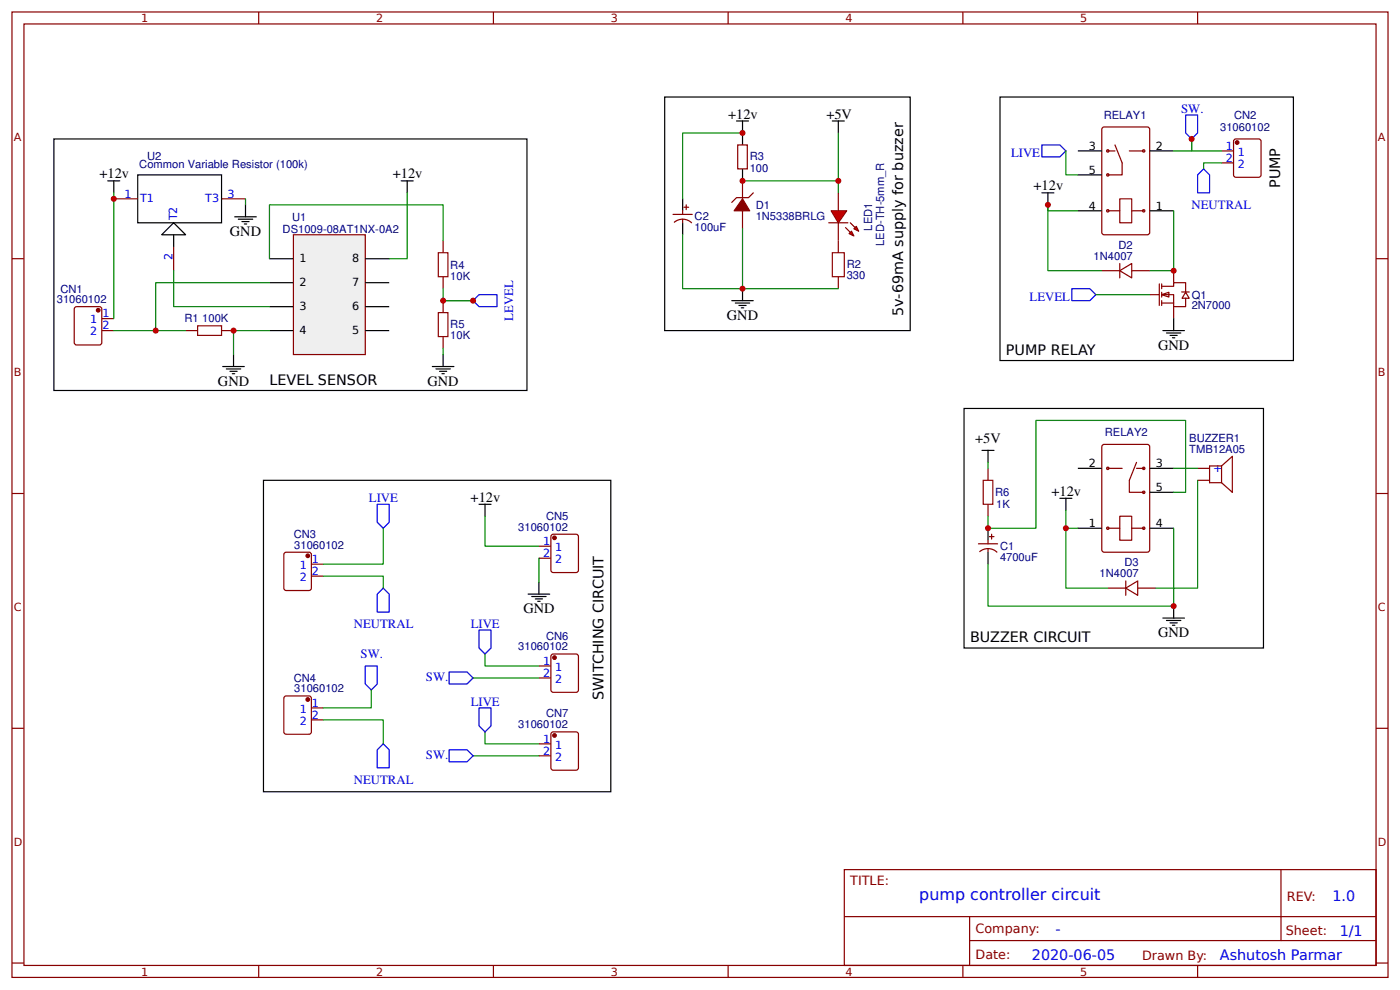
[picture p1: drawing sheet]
<svg xmlns="http://www.w3.org/2000/svg" width="309mm" height="219mm" viewBox="0 0 309 219" stroke-linecap="round" stroke-linejoin="round" font-family="sans-serif">
<g fill="none" stroke="#800" stroke-width=".26">
<path d="M2.6 2.6h304.1v213.3h-304.1zM5.3 5.3h298.7v208h-298.7zM57.1 2.6v2.7M109 2.6v2.7M160.9 2.6v2.7M212.7 2.6v2.7M264.6 2.6v2.7M164 40v3.9M2.6 57.1h2.7M164 46.6v3.9M166.4 42.6l-1 1.1h-2.7l-1 1M304 57.1h2.7"/>
<path d="M16.5 68l.4-.3h5.1l.4 .3 .1 7.7-.3 .4-5.3 .1-.4-.3zM22.5 70.4h2.6M22.5 73h2.6M2.6 109h2.7M218.3 119.3v.8M218.5 118.5h1.1M219.1 118v1.1M304 109h2.7M216.2 120.1h4.2M216.4 121.9a2.85 2.85 0 0 1 3.9 .1M218.3 121.2v.8M2.6 160.9h2.7"/>
<path d="M304 160.9h2.7M186.5 192.1h117.5v21.2h-117.5zM283 192.1v15.7M2.6 212.7h2.7M57.1 213.3v2.6M109 213.3v2.6M160.9 213.3v2.6M186.6 202.5h117.3M212.7 213.3v2.6M214.2 207.8h89.7M214.2 202.5v10.6M264.6 213.3v2.6"/>
<path d="M304 212.7h2.7"/>
</g>
<g fill="#800" stroke="#800" stroke-width=".26">
<path d="M164 43.9l1.6 2.7h-3.4z"/>
<circle cx="21.7" cy="68.5" r=".4"/>
</g>
<path d="M218.3 116.7v2.6M218.3 122v2.6" fill="none" stroke="#000" stroke-width=".26"/>
<path d="M64.8 51.9h15.9v26.4h-15.9z" fill="#efefef" stroke="#800" stroke-width=".26"/>
<g fill="none" stroke="#000" stroke-width=".26">
<path d="M11.9 30.7h104.5v55.6h-104.5zM23.8 40h2.7M25.1 40v2.6M30.4 38.6h18.5v10.6h-18.5zM88.6 40h2.7M90 40v2.6M146.8 21.4h54.3v51.6h-54.3zM162.7 26.7h2.7M164 26.7v5.3M164 37.3v2.7M183.9 26.7h2.6M185.2 26.7v2.7"/>
<path d="M238.1 33.3h5.3M238.1 38.6h5.3M254 33.3h5.3M35.7 51.9l2.7-2.7 2.6 2.7zM38.4 51.9v2.6M51.9 47.9h4.7M52.7 48.4h3.1M53.4 48.9h1.6M54 49.5h.5M54.2 45.2v2.7M59.5 57.1h5.3M80.7 57.1h5.3"/>
<path d="M150.8 43.9v2.7M150.8 49.2v2.7M230.2 42.6h2.6M231.5 42.6v2.6M238.1 46.6h5.3M254 46.6h5.3M51.6 78.3v2.7M59.5 62.4h5.3M59.5 67.7h5.3M59.5 73h5.3M80.7 62.4h5.3M80.7 67.7h5.3"/>
<path d="M80.7 73h5.3M97.9 78.3v2.7M161.7 66.4h4.7M162.5 66.9h3.1M163.2 67.5h1.6M163.8 68h.5M164 63.8v2.6M49.2 81h4.8M50 81.5h3.2M50.8 82h1.6M51.3 82.5h.6M95.5 81h4.8"/>
<path d="M96.3 81.5h3.2M97.1 82h1.6M97.6 82.5h.6"/>
</g>
<g fill="none" stroke="#800" stroke-width=".26">
<path d="M163 32h2.1v5.3h-2.1zM243.5 28.3l.4-.3h9.6l.4 .3 .1 23-.3 .5-9.8 .1-.4-.3zM244.5 38.4h.4v.4h-.4zM244.5 33.2h.4v.3h-.4zM244.7 33.3h1.6M246.3 32l1.6 4v2.6h-3.2M249.5 33.3h3.2M252.5 33.2h.4v.3h-.4zM269.9 33.3h2.6M269.9 36h2.6M272.6 31l.4-.3h5.1l.4 .3 .1 7.6-.3 .5-5.3 .1-.4-.3zM25.1 43.9h5.3"/>
<path d="M38.4 54.5v5.3M48.9 43.9h5.3M97.9 53.2v2.6M148.7 47.4h4.2M148.9 49.1a2.85 2.85 0 0 1 3.9 .2M150.8 46.6v.8M150.8 48.4v.8M151.1 45.8h1M151.6 45.2v1.1M185.2 53.2v2.6M244.5 46.4h.4v.3h-.4zM244.7 46.6h2.7"/>
<path d="M247.4 43.9h2.6v5.3h-2.6zM250 46.6h2.7M252.5 46.4h.4v.3h-.4zM41 73h2.7M48.9 73h2.7M97.9 61.1v2.7M97.9 66.4v2.7M97.9 74.3v2.7M185.2 61.1v2.7M264.6 103.5h2.6M264.6 106.1h2.6M269.9 102.9l2.4-2.1v7.9l-2.4-2.1"/>
<path d="M269.9 102.9v3.7M269.9 102.9h-2.7v3.7h2.7M62.8 122.2l.4-.2h5.1l.4 .2 .1 7.7-.3 .5h-5.3l-.4-.2zM68.8 124.6h2.6M68.8 127.3h2.6"/>
</g>
<path d="M96.8 55.8h2.2v5.3h-2.2zM183.9 55.8h2.6v5.3h-2.6zM43.7 72h5.2v2.1h-5.2zM96.8 69.1h2.2v5.2h-2.2z" fill="none" stroke="#a00000" stroke-width=".26"/>
<g fill="none" stroke="#080" stroke-width=".26">
<path d="M164 40h21.2v2.6M185.2 29.4v10.6M235.5 33.3v5.3h2.6M263.3 30.7v2.6h6.6M269.9 36h-4v1.3M25.1 42.6v27.8M38.4 59.8v7.9h21.1M54.2 43.9v1.3M90 42.6v14.5h-4M97.9 53.2v-8h-38.4v11.9M164 50.5v13.3h21.2M238.1 46.6h-6.6v-1.4v14.6h11.9"/>
<path d="M259.3 46.6v13.2h-5.3M25.1 73h15.9M59.5 73h-7.9v5.3M59.5 62.4h-25.1v10.6M97.9 63.8v2.6h6.6h-6.6M97.9 77v1.3"/>
</g>
<path d="M230.2 32h4l1.3 1.3-1.3 1.4h-4zM265.9 37.3l1.3 1.3v4h-2.6v-4zM105.8 65.1h4v2.6h-4l-1.3-1.3z" fill="none" stroke="#00f" stroke-width=".26"/>
<g fill="#800" stroke="#800" stroke-width=".26">
<circle cx="273.3" cy="31.5" r=".4"/>
<circle cx="68" cy="122.8" r=".4"/>
</g>
<path d="M256.6 65.1l1.6-.5v1z" fill="#fefefe" stroke="#800" stroke-width=".26"/>
<g fill="none" stroke="#800" stroke-width=".26">
<path d="M259.3 59.8v2.6M254 65.1h2.1M256.1 62.7v4.8M256.6 63.2h2.7v-.8h2.6v2.2M256.6 65.1h2.7v2.6h2.6v-1.8M256.6 66.9h2.7M256.6 62.7v1.1M256.6 64.6v1M256.6 66.4v1.1M259.3 67.7v2.7M261.1 64.5h1.6M261.9 64.6l.8 1.3h-1.6z"/>
<path d="M243.5 98.4l.4-.2h9.6l.4 .2 .1 23-.3 .5-9.8 .1-.4-.3zM121.8 118.3l.4-.3h5.1l.4 .3 .1 7.6-.3 .5-5.3 .1-.4-.3zM218.3 103.5v2.6M218.3 111.4v2.6M244.5 116.5h.4v.4h-.4zM244.5 103.3h.4v.3h-.4zM244.7 116.7h2.7M244.7 103.5h3.2M247.4 114h2.6v5.3h-2.6zM250 116.7h2.7M251.1 102.1l-1.6 4v2.6h3.2M251.1 103.5h1.6"/>
<path d="M252.5 116.5h.4v.4h-.4zM252.5 108.6h.4v.3h-.4zM252.5 103.3h.4v.3h-.4zM119.1 120.6h2.6M119.1 123.3h2.6M62.8 154l.4-.3h5.1l.4 .3 .1 7.7-.3 .4-5.3 .1-.4-.3zM68.8 156.4h2.6M68.8 159h2.6M119.1 147.1h2.6M119.1 149.8h2.6M121.8 144.7l.4-.2h5.1l.4 .2 .1 7.7-.3 .5h-5.3l-.4-.2zM119.1 164.3h2.6"/>
<path d="M119.1 167h2.6M121.8 161.9l.4-.2h5.1l.4 .2 .1 7.7-.3 .5h-5.3l-.4-.2z"/>
</g>
<g fill="none" stroke="#000" stroke-width=".26">
<path d="M220.9 21.4h64.9v58.2h-64.9zM256.9 73h4.8M257.7 73.6h3.2M258.5 74.1h1.6M259 74.6h.6M259.3 70.4v2.6M213 90.2h66.1v52.9h-66.1zM217 99.5h2.6M218.3 99.5v2.6M58.2 106.1h76.7v68.8h-76.7zM105.8 111.4h2.7M107.2 111.4v2.6"/>
<path d="M234.2 110.1h2.6M235.5 110.1v2.6M238.1 116.7h5.3M238.1 103.5h5.3M254 116.7h5.3M254 103.5h5.3M254 108.7h5.3M116.7 131.2h4.7M117.5 131.8h3.1M118.3 132.3h1.6M118.8 132.8h.5M119.1 128.6v2.6"/>
<path d="M256.9 136.5h4.8M257.7 137.1h3.2M258.5 137.6h1.6M259 138.1h.6M259.3 133.9v2.6"/>
</g>
<path d="M261.9 25.4h2.7v4l-1.3 1.3-1.4-1.3zM236.8 63.8h4l1.3 1.3-1.3 1.3h-4zM83.3 111.4h2.7v4l-1.3 1.3-1.4-1.3zM83.3 131.2l1.4-1.3 1.3 1.3v4h-2.7zM105.8 139.2h2.7v3.9l-1.3 1.4-1.4-1.4zM80.7 147.1h2.6v4l-1.3 1.3-1.3-1.3zM99.2 148.4h4l1.3 1.4-1.3 1.3h-4zM105.8 156.4h2.7v3.9l-1.3 1.4-1.4-1.4zM84.7 164.3l1.3 1.3v4h-2.7v-4zM99.2 165.6h4l1.3 1.4-1.3 1.3h-4z" fill="none" stroke="#00f" stroke-width=".26"/>
<g fill="none" stroke="#080" stroke-width=".26">
<path d="M164 29.4h-13.2v14.5M263.3 30.7v2.6h-4M150.8 51.9v11.9h13.2M242.1 65.1h11.9M84.7 116.7v7.9h-13.3M107.2 114v6.6h11.9M218.3 102.1v1.4M235.5 112.7v17.2h9.2M235.5 116.7h2.6M259.3 116.7v13.2h-4M259.3 108.7h2.6v-15.8h-33v23.8h-10.6v-2.7M259.3 103.5h5.3"/>
<path d="M264.6 106.1v23.8h-5.3v4h-41v-9.3M71.4 127.3h13.3v2.6M119.1 123.3v5.3M71.4 159h13.3v5.3M82 152.4v4h-10.6M104.5 149.8h14.6M107.2 144.5v2.6h11.9M104.5 167h14.6M107.2 161.7v2.6h11.9"/>
</g>
<path d="M217.2 106.1h2.1v5.3h-2.1z" fill="none" stroke="#a00000" stroke-width=".26"/>
<g fill="#800" stroke="#800" stroke-width=".26">
<circle cx="68" cy="154.5" r=".4"/>
<circle cx="122.5" cy="118.8" r=".4"/>
<circle cx="122.5" cy="145.3" r=".4"/>
<circle cx="122.5" cy="162.5" r=".4"/>
</g>
<path d="M183.6 46.6h3.5l-1.9 2.6z" fill="#f00" stroke="#800" stroke-width=".26"/>
<path d="M183.1 49.2h4.2" fill="none" stroke="#800" stroke-width=".26"/>
<g fill="#800" stroke="#800" stroke-width=".26">
<path d="M187.9 49.2l1 1.1z"/>
<path d="M186.8 50.3l1.1 1z"/>
</g>
<g fill="#f00" stroke="#800" stroke-width=".26">
<path d="M188.6 50.5l.6-.5 .5 1.1z"/>
<path d="M187.6 51.6l.5-.5 .5 1z"/>
</g>
<path d="M185.2 42.6v4M185.2 49.2v4M243.4 59.8h4M247.4 59.8l2.6-1.6v3.2zM247.4 58.2v3.2M250 59.8h4M244.7 129.9h4M248.7 129.9l2.7-1.6v3.2zM248.7 128.3v3.2M251.4 129.9h3.9" fill="none" stroke="#800" stroke-width=".26"/>
<g fill="#c00">
<circle cx="263.3" cy="30.7" r=".66"/>
<circle cx="164" cy="29.4" r=".66"/>
<circle cx="259.3" cy="59.8" r=".66"/>
<circle cx="97.9" cy="66.4" r=".66"/>
<circle cx="25.1" cy="43.9" r=".66"/>
<circle cx="51.6" cy="73" r=".66"/>
<circle cx="164" cy="40" r=".66"/>
<circle cx="164" cy="63.8" r=".66"/>
<circle cx="185.2" cy="40" r=".66"/>
<circle cx="34.4" cy="73" r=".66"/>
<circle cx="104.5" cy="66.4" r=".66"/>
<circle cx="231.5" cy="45.2" r=".66"/>
<circle cx="218.3" cy="116.7" r=".66"/>
<circle cx="259.3" cy="133.9" r=".66"/>
<circle cx="235.5" cy="116.7" r=".66"/>
</g>
<text font-size="3.5" fill="#00f" x="203.1" y="198.9">pump controller circuit</text>
<g font-size="3.2">
<text x="160.9" y="26.2">+12v</text>
<text x="182.6" y="26.2">+5V</text>
<text x="22" y="39.4">+12v</text>
<text x="86.8" y="39.4">+12v</text>
<text x="282.8" y="41.6" transform="rotate(-90 282.8 41.6)">PUMP</text>
<text x="228.3" y="42.1">+12v</text>
<text x="50.8" y="52.1">GND</text>
<text x="160.6" y="70.6">GND</text>
<text x="199.6" y="69.8" transform="rotate(-90 199.6 69.8)">5v-69mA supply for buzzer</text>
<text x="255.9" y="77.3">GND</text>
<text x="222.2" y="78.3">PUMP RELAY</text>
<text x="48.2" y="85.2">GND</text>
<text x="59.5" y="84.9">LEVEL SENSOR</text>
<text x="94.5" y="85.2">GND</text>
<text x="215.4" y="97.9">+5V</text>
<text x="104" y="110.9">+12v</text>
<text x="232.3" y="109.5">+12v</text>
<text x="115.6" y="135.5">GND</text>
<text x="214.3" y="141.8">BUZZER CIRCUIT</text>
<text x="255.9" y="140.8">GND</text>
<text x="133.3" y="154.6" transform="rotate(-90 133.3 154.6)">SWITCHING CIRCUIT</text>
</g>
<g font-size="3.2" fill="#00f">
<text x="294.4" y="199">1.0</text>
<text x="233.2" y="206.2">-</text>
<text x="296" y="206.8">1/1</text>
<text x="228" y="212.1">2020-06-05</text>
<text x="269.5" y="212">Ashutosh Parmar</text>
</g>
<g font-size="2.8" fill="#00f">
<text x="261" y="25">SW.</text>
<text x="223.4" y="34.7">LIVE</text>
<text x="263.3" y="46.2">NEUTRAL</text>
<text x="113.4" y="70.9" transform="rotate(-90 113.4 70.9)">LEVEL</text>
<text x="227.5" y="66.4">LEVEL</text>
<text x="81.5" y="111">LIVE</text>
<text x="78.2" y="138.8">NEUTRAL</text>
<text x="104" y="138.8">LIVE</text>
<text x="79.7" y="145.4">SW.</text>
<text x="94.1" y="150.4">SW.</text>
<text x="104" y="156">LIVE</text>
<text x="94.1" y="167.6">SW.</text>
<text x="78.2" y="173.2">NEUTRAL</text>
</g>
<g font-size="2.8" fill="#800">
<text x="187.9" y="195.5">TITLE:</text>
<text x="284.3" y="199">REV:</text>
<text x="215.5" y="206.2">Company:</text>
<text x="284.1" y="206.6">Sheet:</text>
<text x="215.5" y="211.9">Date:</text>
<text x="252.3" y="212">Drawn By:</text>
</g>
<g font-size="2.5" fill="#800">
<text x="31.2" y="4.9">1</text>
<text x="83.1" y="4.9">2</text>
<text x="134.9" y="4.9">3</text>
<text x="186.8" y="4.9">4</text>
<text x="238.7" y="4.9">5</text>
<text x="3" y="31.2">A</text>
<text x="304.4" y="31.2">A</text>
<text x="3" y="83.1">B</text>
<text x="304.4" y="83.1">B</text>
<text x="3" y="134.9">C</text>
<text x="304.4" y="134.9">C</text>
<text x="3" y="186.8">D</text>
<text x="304.4" y="186.8">D</text>
<text x="31.2" y="215.5">1</text>
<text x="83.1" y="215.5">2</text>
<text x="134.9" y="215.5">3</text>
<text x="186.8" y="215.5">4</text>
<text x="238.7" y="215.5">5</text>
</g>
<g font-size="2.5" fill="#000080">
<text x="243.8" y="26.2">RELAY1</text>
<text x="269.6" y="28.9">31060102</text>
<text x="272.7" y="26.3">CN2</text>
<text x="32.5" y="35.3">U2</text>
<text x="165.6" y="35.4">R3</text>
<text x="30.8" y="37.2">Common Variable Resistor (100k)</text>
<text x="165.6" y="37.9">100</text>
<text x="167" y="46.1">D1</text>
<text x="62.4" y="51.4">DS1009-08AT1NX-0A2</text>
<text x="64.5" y="48.7">U1</text>
<text x="153.5" y="51.1">100uF</text>
<text x="153.5" y="48.7">C2</text>
<text x="167" y="48.5">1N5338BRLG</text>
<text x="192.7" y="50.9" transform="rotate(-90 192.7 50.9)">LED1</text>
<text x="99.5" y="59.3">R4</text>
<text x="187.1" y="59.3">R2</text>
<text x="195.3" y="54.3" transform="rotate(-90 195.3 54.3)">LED-TH-5mm_R</text>
<text x="241.6" y="57.4">1N4007</text>
<text x="247.1" y="55">D2</text>
<text x="13.4" y="64.6">CN1</text>
<text x="99.5" y="61.7">10K</text>
<text x="187.1" y="61.6">330</text>
<text x="263.3" y="65.9">Q1</text>
<text x="12.6" y="66.9">31060102</text>
<text x="40.8" y="71.2">R1</text>
<text x="44.7" y="71.2">100K</text>
<text x="263.3" y="68.4">2N7000</text>
<text x="99.5" y="75">10K</text>
<text x="99.5" y="72.6">R5</text>
<text x="244.1" y="96.4">RELAY2</text>
<text x="262.7" y="100">TMB12A05</text>
<text x="262.7" y="97.6">BUZZER1</text>
<text x="219.9" y="109.6">R6</text>
<text x="220.1" y="112.3">1K</text>
<text x="64.9" y="118.8">CN3</text>
<text x="114.5" y="117.2">31060102</text>
<text x="120.6" y="114.8">CN5</text>
<text x="65" y="121.2">31060102</text>
<text x="220.9" y="123.9">4700uF</text>
<text x="220.9" y="121.5">C1</text>
<text x="248.4" y="125.1">D3</text>
<text x="242.9" y="127.5">1N4007</text>
<text x="114.5" y="143.7">31060102</text>
<text x="120.6" y="141.3">CN6</text>
<text x="64.9" y="150.5">CN4</text>
<text x="65" y="152.9">31060102</text>
<text x="114.5" y="160.9">31060102</text>
<text x="120.6" y="158.5">CN7</text>
</g>
<g font-size="2.5">
<text x="240.5" y="33.1">3</text>
<text x="255.3" y="33.1">2</text>
<text x="240.5" y="38.4">5</text>
<text x="240.5" y="46.3">4</text>
<text x="255.3" y="46.3">1</text>
<text x="66.1" y="57.9">1</text>
<text x="77.8" y="57.9">8</text>
<text x="66.1" y="63.2">2</text>
<text x="77.8" y="63.2">7</text>
<text x="66.1" y="68.5">3</text>
<text x="77.8" y="68.5">6</text>
<text x="66.1" y="73.8">4</text>
<text x="77.8" y="73.8">5</text>
<text x="240.5" y="103.2">2</text>
<text x="255.3" y="103.2">3</text>
<text x="255.3" y="108.5">5</text>
<text x="240.5" y="116.4">1</text>
<text x="255.3" y="116.4">4</text>
</g>
<g font-size="2.5" fill="#00f">
<text x="270.8" y="33.1">1</text>
<text x="270.8" y="35.7">2</text>
<text x="273.5" y="34.4">1</text>
<text x="273.5" y="37">2</text>
<text x="27.5" y="43.7">1</text>
<text x="31" y="44.7">T1</text>
<text x="45.3" y="44.7">T3</text>
<text x="50.3" y="43.7">3</text>
<text x="39.2" y="48.7" transform="rotate(-90 39.2 48.7)">T2</text>
<text x="38.1" y="57.4" transform="rotate(-90 38.1 57.4)">2</text>
<text x="19.9" y="71.4">1</text>
<text x="22.6" y="70.1">1</text>
<text x="19.9" y="74.1">2</text>
<text x="22.6" y="72.8">2</text>
<text x="268" y="104.2">+</text>
<text x="66.2" y="125.7">1</text>
<text x="68.9" y="124.4">1</text>
<text x="120" y="120.4">1</text>
<text x="120" y="123">2</text>
<text x="122.7" y="121.7">1</text>
<text x="122.7" y="124.4">2</text>
<text x="66.2" y="128.3">2</text>
<text x="68.9" y="127">2</text>
<text x="120" y="146.8">1</text>
<text x="120" y="149.5">2</text>
<text x="122.7" y="148.2">1</text>
<text x="122.7" y="150.8">2</text>
<text x="66.2" y="157.4">1</text>
<text x="66.2" y="160.1">2</text>
<text x="68.9" y="156.1">1</text>
<text x="68.9" y="158.8">2</text>
<text x="120" y="164">1</text>
<text x="120" y="166.7">2</text>
<text x="122.7" y="165.4">1</text>
<text x="122.7" y="168">2</text>
</g>
</svg>
